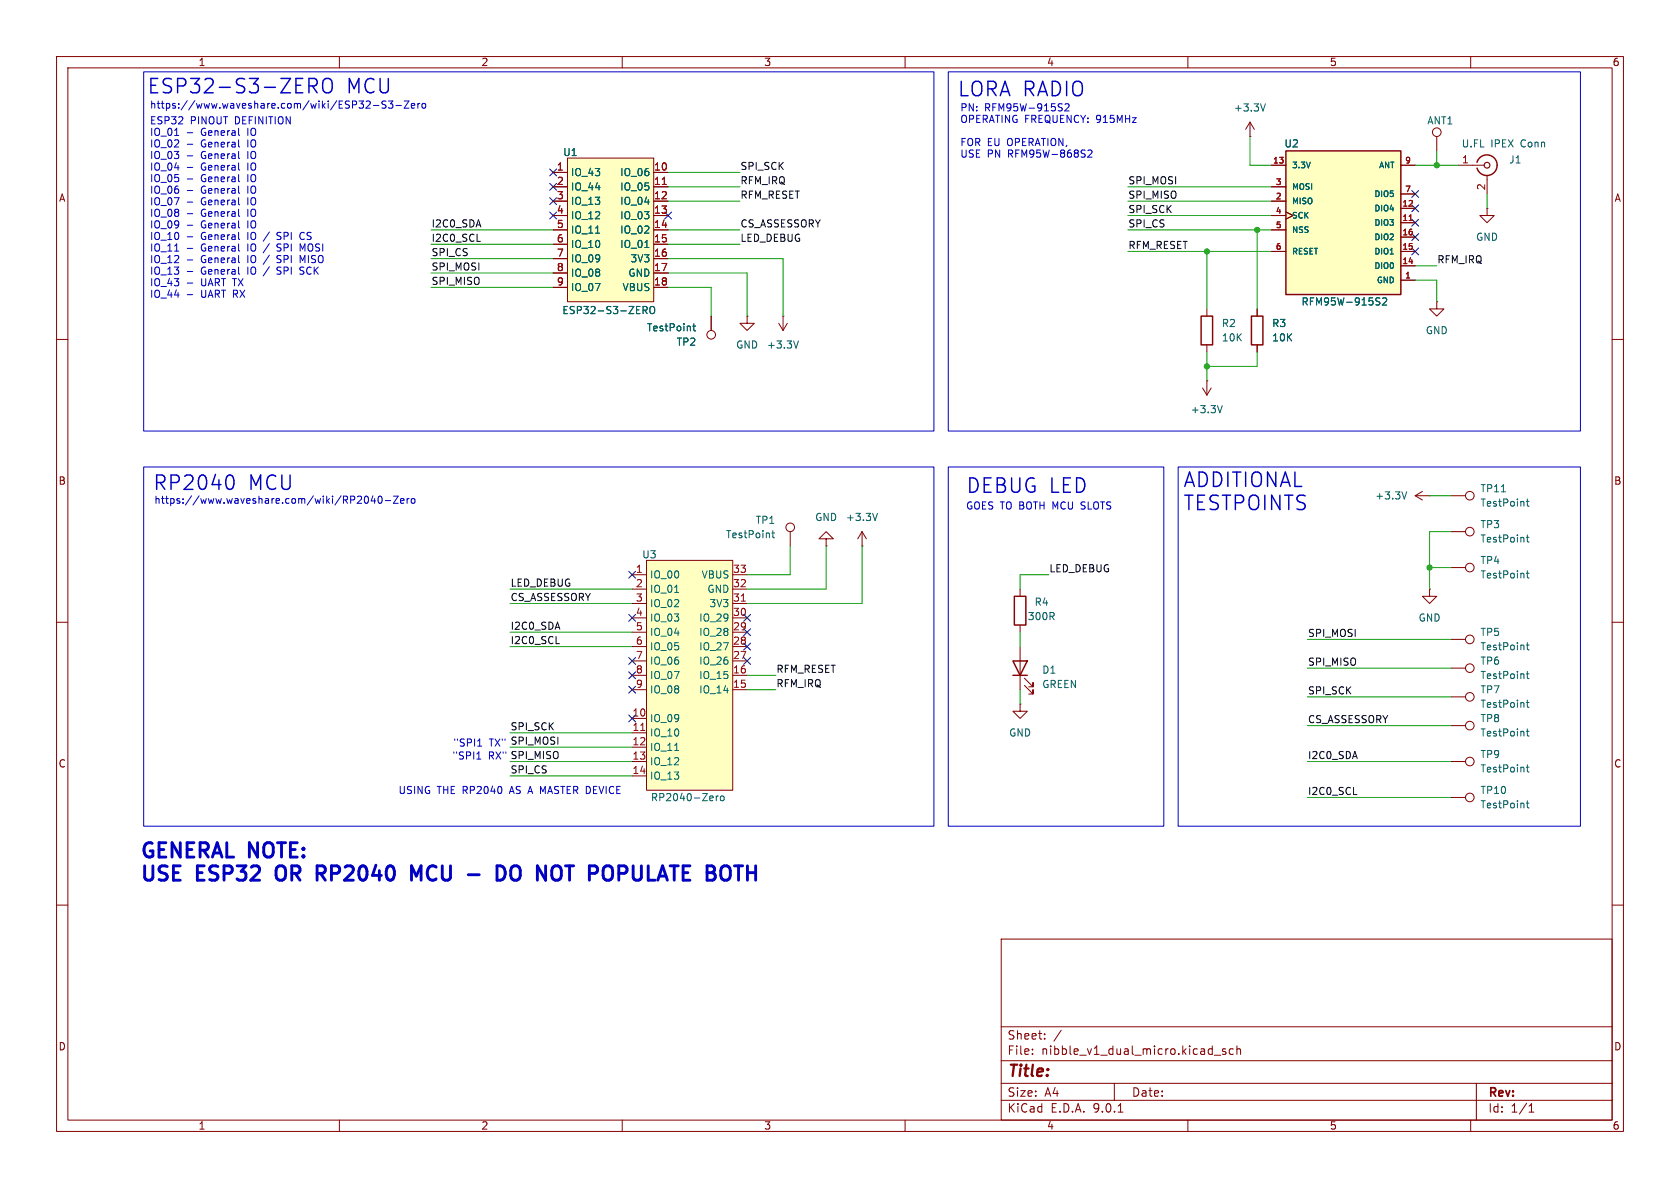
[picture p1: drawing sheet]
<svg xmlns="http://www.w3.org/2000/svg" width="297mm" height="210mm" viewBox="0 0 297 210" stroke-linecap="round" stroke-linejoin="round" font-family="sans-serif">
<g fill="none" stroke="#840000" stroke-width=".18">
<path d="M10 10h277v190h-277zM12 12h273v186h-273zM60 10v2M110 10v2M160 10v2M210 10v2M260 10v2M254 24.1v2.6M262.9 36.8v1.3h1.3l-1.3 1.3-1.3-1.3h1.3M262.9 36.8h.1M254 53.3v1.3h1.3l-1.3 1.3-1.3-1.3h1.3M254 53.3h.1"/>
<path d="M10 60h2M285 60h2M139.7 94v2.5M152.4 96.5h.1M152.4 94l-.8 1.3M152.4 94l.8 1.3M152.4 94v2.5M10 110h2M180.3 104.1v1.3M180.3 110.5v1.3M180.3 114.3v7.6M181.1 119.9l1.5 1.5v-.7v.7h-.7"/>
<path d="M256.5 118.1h2.6M285 110h2M181.1 121.2l1.5 1.5v-.8v.8h-.7M256.5 128.3h2.6M256.5 134.6h2.6M10 160h2M177 166h108v32h-108zM285 160h2M60 198v2M110 198v2M160 198v2M177 194.5h108"/>
<path d="M177 191.5h108M177 187.5h108M177 181.5h108M182.5 186.3v.1M182.5 185.5v.1M184.7 183.6v.1M184.7 182.8v.1M187.6 182.1l-1.3 2M197 191.5v3M197.7 196.6h.8M210 198v2M214.7 186.5h1.1"/>
<path d="M216.7 185.5l-.4-.1-.2 .2 .1 .2 .5 .2v.3h-.6M218 185.5l-.4-.1-.3 .3v.4l.2 .2h.5M218.7 185.5l.2-.1 .3 .1 .1 .9M218.7 184.9v1.5M260 198v2M261 191.5v6.5M270.3 196.6h.9M270.3 195.5l.4-.4v1.5"/>
<circle cx="254" cy="23.4" r=".76"/>
<circle cx="139.7" cy="93.2" r=".76"/>
<circle cx="259.8" cy="118.1" r=".76"/>
<circle cx="259.8" cy="134.6" r=".76"/>
<circle cx="259.8" cy="128.3" r=".76"/>
</g>
<path d="M136.4 94.2h.5M136.6 93.8v1.1l.3 .2M155.1 90.7l-.4 1.3M269.8 119.1h.5M270 118.7v1.1l.3 .2M269.8 129.3h.5M269.8 135.6h.5M270 128.8v1.1l.3 .2M270 135.2v1.1l.3 .2" fill="none" stroke="#006464" stroke-width=".18"/>
<path d="M179.1 116.8h2.5l-1.3 2.6zM179.1 119.4h2.5M179.3 105.4h2.1v5.1h-2.1z" fill="none" stroke="#840000" stroke-width=".25"/>
<path d="M114.3 99.1h15.2v40.6h-15.2z" fill="#ffffc2"/>
<g fill="none" stroke="#840000" stroke-width=".18">
<path d="M125.7 55.9v2.5M137.7 57.2l.7 1.2M138.4 55.9h.1M138.4 55.9v2.5M139.2 57.2l-.8 1.2M213.4 54.6v1.3M222.2 54.6v1.3M212.6 68.6l.8 1.3M213.4 67.3h.1M213.4 61v1.2M213.4 67.3v2.6M214.1 68.6l-.7 1.3"/>
<path d="M222.2 61v1.2M114.3 99.1h15.2v40.6h-15.2zM146 95.3h1.3l-1.3-1.3-1.2 1.3h1.2v1.2M146 96.5h.1M250.2 87.6l1.3 .8M250.2 87.6h2.5M251.5 86.9l-1.3 .7M252.7 87.6h.1M256.5 87.6h2.6M256.5 94h2.6M111.8 101.6h2.5M111.8 104.1h2.5"/>
<path d="M111.8 106.7h2.5M111.8 109.2h2.5M111.8 111.8h2.5M111.8 114.3h2.5M111.8 116.8h2.5M111.8 119.4h2.5M129.5 101.6h2.6M129.5 104.1h2.6M129.5 106.7h2.6M129.5 109.2h2.6M129.5 111.8h2.6M129.5 114.3h2.6"/>
<path d="M129.5 116.8h2.6M129.5 119.4h2.6M252.7 104.1v1.3h1.3l-1.3 1.3-1.2-1.3h1.2M252.7 104.1h.1M256.5 113h2.6M256.5 100.3h2.6M111.8 121.9h2.5M111.8 127h2.5M111.8 129.5h2.5M111.8 132.1h2.5M111.8 134.6h2.5M111.8 137.2h2.5"/>
<path d="M129.5 121.9h2.6M180.3 124.5v1.2h1.3l-1.3 1.3-1.2-1.3h1.2M180.3 124.5h.1M256.5 123.2h2.6M256.5 141h2.6"/>
<circle cx="125.7" cy="59.2" r=".76"/>
<circle cx="259.8" cy="94" r=".76"/>
<circle cx="259.8" cy="87.6" r=".76"/>
<circle cx="259.8" cy="100.3" r=".76"/>
<circle cx="259.8" cy="113" r=".76"/>
<circle cx="259.8" cy="123.2" r=".76"/>
<circle cx="259.8" cy="141" r=".76"/>
</g>
<g fill="none" stroke="#006464" stroke-width=".18">
<path d="M122.5 57.6h.5M122.7 57.2v1.1l.3 .2M141.2 60.3l-.5 1.2M216.1 71.7l-.4 1.3M248.7 86.9l-.4 1.3M265.4 86.9h.7M269.8 88.6h.5M269.8 95h.5M270 88.2v1.1l.3 .2M270 94.6v1l.3 .2M119.3 104.7h.7M269.8 114h.5"/>
<path d="M269.8 101.3h.5M270 100.9v1.1l.3 .2M270 113.6v1.1l.3 .2M119.3 132.7h.7M269.8 124.2h.5M270 123.8v1.1l.3 .1M126.6 140.7v.8M127 140.7l-.4 .2M127.5 140.8l.3-.1 .2 .2v.4l-.2 .2h-.3l-.1-.2zM269.8 142h.5M270 141.5v1.1l.3 .2"/>
</g>
<path d="M131.1 106.3h.7M113.3 129.1h.7" fill="none" stroke="#a90000" stroke-width=".18"/>
<path d="M212.3 55.9h2.1v5.1h-2.1zM221.2 55.9h2.1v5.1h-2.1z" fill="none" stroke="#840000" stroke-width=".25"/>
<path d="M100.3 27.9h15.3v25.4h-15.3z" fill="#ffffc2"/>
<g fill="none" stroke="#840000" stroke-width=".18">
<path d="M97.8 30.5h2.5M97.8 33h2.5M97.8 35.6h2.5M97.8 38.1h2.5M100.3 27.9h15.3v25.4h-15.3zM115.6 30.5h2.5M115.6 33h2.5M115.6 35.6h2.5M115.6 38.1h2.5M221 24.1h.1M221 21.6l-.8 1.3M221 21.6l.7 1.3"/>
<path d="M221 21.6v2.5M97.8 40.6h2.5M97.8 43.2h2.5M97.8 45.7h2.5M97.8 48.3h2.5M97.8 50.8h2.5M115.6 40.6h2.5M115.6 43.2h2.5M115.6 45.7h2.5M115.6 48.3h2.5M115.6 50.8h2.5M132.1 55.9v1.3h1.2l-1.2 1.2-1.3-1.2h1.3"/>
<path d="M132.1 55.9h.1"/>
</g>
<path d="M223.7 18.4l-.4 1.2M105.3 41.2h.7M113.7 54.8h.6l.1-.2-.1-.3-.6-.1v1.2M114 54.8l.4 .6M114 43.8h.7M115 54.4l.2-.2a.43 .43 0 0 1 .5 .4v.4a.42 .42 0 0 1-.4 .5 .42 .42 0 0 1-.4-.5z" fill="none" stroke="#006464" stroke-width=".18"/>
<path d="M117.1 32.6h.7" fill="none" stroke="#a90000" stroke-width=".18"/>
<path d="M227.3 26.7h20.3v25.4h-20.3z" fill="#ffffc2"/>
<path d="M227.3 26.7h20.3v25.4h-20.3zM261.1 28.7a1.82 1.82 0 0 1 2-1.3 1.82 1.82 0 0 1 1.6 1.8M264.7 29.2a1.81 1.81 0 0 1-1.6 1.8 1.81 1.81 0 0 1-2-1.3" fill="none" stroke="#840000" stroke-width=".25"/>
<g fill="none" stroke="#840000" stroke-width=".18">
<path d="M97.8 33h2.5M97.8 35.6h2.5M97.8 38.1h2.5M97.8 30.5h2.5M115.6 33h2.5M115.6 35.6h2.5M115.6 38.1h2.5M115.6 30.5h2.5M224.8 29.2h2.5M224.8 33h2.5M224.8 35.6h2.5M224.8 38.1h2.5"/>
<path d="M227.3 37.5l1.3 .6-1.3 .6M247.6 29.2h2.6M247.6 34.3h2.6M247.6 36.8h2.6M247.6 39.4h2.6M257.8 29.2h4.6M262.9 31v3.3M97.8 40.6h2.5M97.8 43.2h2.5M97.8 45.7h2.5M97.8 48.3h2.5M97.8 50.8h2.5"/>
<path d="M115.6 40.6h2.5M115.6 43.2h2.5M115.6 45.7h2.5M115.6 48.3h2.5M115.6 50.8h2.5M125.7 55.9v2.5M222.2 54.6v1.3M224.8 40.6h2.5M224.8 44.5h2.5M247.6 44.5h2.6M247.6 41.9h2.6M247.6 47h2.6"/>
<path d="M247.6 49.5h2.6M222.2 61v1.2"/>
</g>
<path d="M117.1 32.6h.7M249.1 39h.6" fill="none" stroke="#a90000" stroke-width=".18"/>
<path d="M105.3 41.2h.7M113.7 54.8h.6l.1-.2-.1-.3-.6-.1v1.2M114 54.8l.4 .6M114 43.8h.7M115 54.4l.2-.2a.43 .43 0 0 1 .5 .4v.4a.42 .42 0 0 1-.4 .5 .42 .42 0 0 1-.4-.5zM122.5 57.6h.5M122.7 57.2v1.1l.3 .2M243.5 53.3l.3 .1 .1 .3-.2 .2h-.3M243.5 52.6l.4 .1M244.4 52.8l.5-.2 .3 .4-.8 .9h.8" fill="none" stroke="#006464" stroke-width=".18"/>
<circle cx="262.9" cy="29.2" r=".51" fill="none" stroke="#840000" stroke-width=".2"/>
<path d="M84.3 42.7h.6M98.3 113.8h.6M239.3 140.5h.6" fill="none" stroke="#0f0f0f" stroke-width=".18"/>
<g fill="none" stroke="#009600" stroke-width=".18">
<path d="M118.1 30.5h12.7M118.1 33h12.7M118.1 35.6h12.7M199.4 33h25.4M199.4 35.6h25.4M199.4 38.1h25.4M221 24.1v5.1h3.8M250.2 29.2h7.6M254 26.7v2.5M262.9 34.3v2.5M76.2 45.7h21.6M76.2 48.3h21.6"/>
<path d="M76.2 50.8h21.6M76.2 43.2h21.6M76.2 40.6h21.6M118.1 45.7h20.3v10.2M118.1 48.3h14v7.6M118.1 50.8h7.6v5.1M118.1 43.2h12.7M118.1 40.6h12.7M199.4 40.6h25.4M199.4 44.5h25.4M213.4 44.5v10.1M222.2 40.6v14"/>
<path d="M250.2 47h3.8M250.2 49.5h3.8v3.8M213.4 62.2v5.1M222.2 62.2v2.6h-8.8M139.7 96.5v5.1h-7.6M146 96.5v7.6h-13.9M152.4 96.5v10.2h-20.3M252.7 87.6h3.8M256.5 94h-3.8v10.1M90.2 114.3h21.6M90.2 111.8h21.6M90.2 104.1h21.6"/>
<path d="M90.2 106.7h21.6M132.1 119.4h5.1M180.3 111.8v2.5M185.4 101.6h-5.1v2.5M231.1 113h25.4M231.1 118.1h25.4M252.7 100.3h3.8M90.2 134.6h21.6M90.2 129.5h21.6M90.2 132.1h21.6M90.2 137.2h21.6M132.1 121.9h5.1"/>
<path d="M180.3 121.9v2.6M231.1 134.6h25.4M231.1 123.2h25.4M231.1 128.3h25.4M231.1 141h25.4"/>
</g>
<g fill="none" stroke="#000084" stroke-width=".18">
<path d="M97.2 32.4l1.2 1.2M97.2 35l1.2 1.2M97.2 37.5l1.2 1.2M97.2 29.9l1.2 1.2M98.4 32.4l-1.2 1.2M98.4 35l-1.2 1.2M98.4 37.5l-1.2 1.2M98.4 29.9l-1.2 1.2M117.5 37.5l1.2 1.2M118.7 37.5l-1.2 1.2M249.6 33.7l1.2 1.2M249.6 36.2l1.2 1.2"/>
<path d="M249.6 38.8l1.2 1.2M250.8 33.7l-1.2 1.2M250.8 36.2l-1.2 1.2M250.8 38.8l-1.2 1.2M249.6 43.8l1.2 1.3M249.6 41.3l1.2 1.2M250.8 43.8l-1.2 1.3M250.8 41.3l-1.2 1.2M111.2 116.2l1.2 1.2M111.2 101l1.2 1.2M111.2 118.8l1.2 1.2M111.2 108.6l1.2 1.2"/>
<path d="M112.4 116.2l-1.2 1.2M112.4 101l-1.2 1.2M112.4 118.8l-1.2 1.2M112.4 108.6l-1.2 1.2M131.5 111.2l1.2 1.2M131.5 113.7l1.2 1.2M131.5 116.2l1.2 1.2M131.5 108.6l1.2 1.2M132.7 111.2l-1.2 1.2M132.7 113.7l-1.2 1.2M132.7 116.2l-1.2 1.2M132.7 108.6l-1.2 1.2"/>
<path d="M111.2 121.3l1.2 1.2M111.2 126.4l1.2 1.2M112.4 121.3l-1.2 1.2M112.4 126.4l-1.2 1.2"/>
</g>
<path d="M54.6 15.2h1a.69 .69 0 0 0 .5-.7 .69 .69 0 0 0-.5-.6h-1v2.5M55.2 15.2l.9 1.2M57.2 14.2a.85 .85 0 0 1 .9-.3 .85 .85 0 0 1 .6 .8v.9a.85 .85 0 0 1-.8 .8 .85 .85 0 0 1-.9-.8zM40.8 84a1.49 1.49 0 0 1 .4 2l-.4 .5" fill="none" stroke="#0000c2" stroke-width=".25"/>
<g fill="none" stroke="#0000c2" stroke-width=".18">
<path d="M25.4 12.7h139.7v63.5h-139.7zM64.7 19.1h.8M65.5 18.1l-.1 .3M66 18.6h1M67.5 18.1l.1 .3 .5 .2 .1 .2-.2 .3h-.5M69.5 17.9l-.5 .4 .4 .2v.5l-.2 .1-.5-.1M70 18.6h1M71.5 17.9h.8l-.8 1.2h.8M72.7 18.7l.6-.1v-.3h-.4l-.2 .2 .1 .6h.5M73.9 18.3v.8M74.2 18.3l-.3 .2M74.7 18.4l.1-.1 .4 .1 .1 .5-.2 .2h-.3l-.1-.1z"/>
<path d="M167.6 12.7h111.8v63.5h-111.8zM187.7 19.1v.4M189 18.7l-.8 .9h.8M30.9 23.9h.7M33.1 23.5h1M33.1 25.5h1M33.1 27.6h1M33.1 29.6h1M33.1 31.6h1M33.1 33.7h1M33.1 35.7h1M33.1 37.8h1"/>
<path d="M33.1 39.8h1M192.3 26.6l.5-.1 .3 .4-.8 .9h.8M30.9 44.4h.7M33.1 41.9h1M33.1 43.9h1M33.1 46h1M33.1 48h1M33.1 50h1M33.1 52.1h1M49 42.3h.1M49 44.3l.1 .1M49 46.4h.1"/>
<path d="M49 48.4l.1 .1M49.2 41.1l-.2 .2 .2 .4M49.2 43.1l-.2 .3 .2 .3M49.2 45.2l-.2 .2 .2 .4M49.2 47.2l-.2 .3 .2 .3M53 48.4l.5 .1M53.4 41.1a.68 .68 0 0 0-.4 .6 .68 .68 0 0 0 .4 .6M53.5 44l-.4-.9v1.3M53.5 46.1l-.4-.9v1.2M53.5 47.2h-.3l-.2 .3 .1 .3 .4 .1M25.4 82.6h139.7v63.5h-139.7zM64.6 87.8l.1-.1a.68 .68 0 0 1 .5 .6 .68 .68 0 0 1-.5 .7 .84 .84 0 0 1-.1-1.2z"/>
<path d="M65.9 87.6l-.3 1h.8M66.2 88.1v.9M67 87.8l.1-.1a.68 .68 0 0 1 .5 .6 .68 .68 0 0 1-.5 .7 .84 .84 0 0 1-.1-1.2zM68.1 88.5h1M69.6 87.7h.8l-.8 1.3h.8M70.8 88.6l.6-.2v-.2l-.4-.1-.2 .2 .1 .6h.5M72 88.1v.9M72.3 88.1l-.3 .3M72.8 88.2l.3-.1 .3 .3v.3l-.3 .3-.3-.1-.1-.2zM167.6 82.6h38.1v63.5h-38.1zM208.3 82.6h71.1v63.5h-71.1zM84.3 134.2h.7"/>
<path d="M84.4 131.9h.8M84.5 133.1l.2-.2v1.3M84.7 130.8l.1-.2v1.3"/>
</g>
<g fill="none" stroke="#0000c2" stroke-width=".51">
<path d="M48.9 153.4a1.97 1.97 0 0 0 .3 2.1M56.1 153.1h.9l.3 .1M56.7 154.4l.8 1.2M57.3 154.3l-.3 .1h-.9M72.7 155.6v-2.5l.9 1.8 .8-1.8v2.5M89.2 155a1.29 1.29 0 0 0 0-1.4 1.29 1.29 0 0 0-1.3-.5v2.5M90.4 153.4a.85 .85 0 0 1 1-.3 .85 .85 0 0 1 .6 .8v.9a.85 .85 0 0 1-.9 .8 .85 .85 0 0 1-.8-.8zM100 153.1h1.4M109.4 153.1h1l.2 .1M110.6 154.3l-.2 .1h-1M132.1 153.1v2.5M132.1 154.3h1.5"/>
<path d="M133.6 153.1v2.5"/>
</g>
<g fill="#009600" stroke="#009600" stroke-width=".18">
<circle cx="252.7" cy="100.3" r=".46"/>
<circle cx="213.4" cy="64.8" r=".46"/>
<circle cx="222.2" cy="40.6" r=".46"/>
<circle cx="213.4" cy="44.5" r=".46"/>
<circle cx="254" cy="29.2" r=".46"/>
</g>
<g font-size="3.5" fill="#0000c2">
<text x="25.9" y="16.9">ESP32-S3-ZERO</text>
<text x="61.2" y="16.9">MCU</text>
<text x="169.2" y="17.4">LORA RADIO</text>
<text x="26.9" y="87">RP2040</text>
<text x="43.9" y="87">MCU</text>
<text x="170.7" y="87.5">DEBUG LED</text>
<text x="209" y="86.5">ADDITIONAL</text>
<text x="209" y="90.6">TESTPOINTS</text>
<text x="24.6" y="152.4">GENERAL NOTE:</text>
<text x="24.6" y="156.5">USE</text>
<text x="35" y="156.5">ESP32</text>
<text x="50" y="156.5">OR</text>
<text x="58.2" y="156.5">RP2040</text>
<text x="75.9" y="156.5">MCU</text>
<text x="86.9" y="156.5">-</text>
<text x="93" y="156.5">DO</text>
<text x="101.2" y="156.5">NOT</text>
<text x="111.4" y="156.5">POPULATE</text>
</g>
<text font-size="2.8" fill="#840000" x="178" y="190.9">Title:</text>
<g font-size="2.1" fill="#840000">
<text x="178" y="184">Sheet:</text>
<text x="178" y="186.7">File:</text>
<text x="184.1" y="186.7">nibble_v1_dual_micro.kicad_sch</text>
<text x="178" y="196.9">KiCad</text>
<text x="178" y="194.1">Size:</text>
<text x="184.7" y="194.1">A4</text>
<text x="185.7" y="196.9">E.D.A.</text>
<text x="193.3" y="196.9">9.0.1</text>
<text x="200" y="194.1">Date:</text>
<text x="263" y="194.3">Rev:</text>
<text x="263" y="196.9">Id:</text>
<text x="267.1" y="196.9">1/1</text>
</g>
<g font-size="1.8" fill="#840000">
<text x="35" y="11.9">1</text>
<text x="85" y="11.9">2</text>
<text x="135" y="11.9">3</text>
<text x="185" y="11.9">4</text>
<text x="235" y="11.9">5</text>
<text x="285" y="11.9">6</text>
<text x="10.3" y="35.9">A</text>
<text x="285.3" y="35.9">A</text>
<text x="10.3" y="85.9">B</text>
<text x="285.3" y="85.9">B</text>
<text x="10.3" y="135.9">C</text>
<text x="285.3" y="135.9">C</text>
<text x="10.3" y="185.9">D</text>
<text x="285.3" y="185.9">D</text>
<text x="35" y="199.9">1</text>
<text x="85" y="199.9">2</text>
<text x="135" y="199.9">3</text>
<text x="185" y="199.9">4</text>
<text x="235" y="199.9">5</text>
<text x="285" y="199.9">6</text>
</g>
<g font-size="1.8" fill="#0000c2">
<text x="26.4" y="19.4">https://www.waveshare.com/wiki/ESP32-S3-Zero</text>
<text x="26.4" y="22.3">ESP32</text>
<text x="33.6" y="22.3">PINOUT</text>
<text x="41.6" y="22.3">DEFINITION</text>
<text x="169.7" y="19.9">PN:</text>
<text x="169.7" y="21.9">OPERATING FREQUENCY: 915MHz</text>
<text x="174" y="19.9">RFM95W-915S2</text>
<text x="26.4" y="24.3">IO_01</text>
<text x="26.4" y="26.4">IO_02</text>
<text x="26.4" y="28.4">IO_03</text>
<text x="35.7" y="24.3">General</text>
<text x="35.7" y="26.4">General</text>
<text x="35.7" y="28.4">General</text>
<text x="44" y="24.3">IO</text>
<text x="44" y="26.4">IO</text>
<text x="44" y="28.4">IO</text>
<text x="169.7" y="26">FOR EU OPERATION,</text>
<text x="169.7" y="28.1">USE PN</text>
<text x="178.3" y="28.1">RFM95W-868S2</text>
<text x="26.4" y="30.5">IO_04</text>
<text x="26.4" y="32.5">IO_05</text>
<text x="26.4" y="34.6">IO_06</text>
<text x="35.7" y="30.5">General</text>
<text x="35.7" y="32.5">General</text>
<text x="35.7" y="34.6">General</text>
<text x="44" y="30.5">IO</text>
<text x="44" y="32.5">IO</text>
<text x="44" y="34.6">IO</text>
<text x="26.4" y="36.6">IO_07</text>
<text x="26.4" y="38.7">IO_08</text>
<text x="26.4" y="40.7">IO_09</text>
<text x="35.7" y="36.6">General</text>
<text x="35.7" y="38.7">General</text>
<text x="35.7" y="40.7">General</text>
<text x="44" y="36.6">IO</text>
<text x="44" y="38.7">IO</text>
<text x="44" y="40.7">IO</text>
<text x="26.4" y="42.8">IO_10</text>
<text x="26.4" y="44.8">IO_11</text>
<text x="26.4" y="46.8">IO_12</text>
<text x="35.7" y="42.8">General</text>
<text x="35.7" y="44.8">General</text>
<text x="35.7" y="46.8">General</text>
<text x="44" y="42.8">IO</text>
<text x="44" y="44.8">IO</text>
<text x="44" y="46.8">IO</text>
<text x="47.1" y="42.8">/</text>
<text x="47.1" y="44.8">/</text>
<text x="47.1" y="46.8">/</text>
<text x="49.6" y="42.8">SPI</text>
<text x="49.6" y="44.8">SPI</text>
<text x="49.6" y="46.8">SPI</text>
<text x="53.9" y="42.8">CS</text>
<text x="53.9" y="44.8">MOSI</text>
<text x="53.9" y="46.8">MISO</text>
<text x="26.4" y="48.9">IO_13</text>
<text x="26.4" y="50.9">IO_43</text>
<text x="26.4" y="53">IO_44</text>
<text x="35.7" y="48.9">General</text>
<text x="35.7" y="50.9">UART TX</text>
<text x="35.7" y="53">UART RX</text>
<text x="44" y="48.9">IO</text>
<text x="47.1" y="48.9">/</text>
<text x="49.6" y="48.9">SPI</text>
<text x="53.9" y="48.9">SCK</text>
<text x="27.2" y="89.3">https://www.waveshare.com/wiki/RP2040-Zero</text>
<text x="170.7" y="90.3">GOES TO BOTH MCU SLOTS</text>
<text x="79.9" y="134.5">&quot;SPI1</text>
<text x="80" y="132.2">&quot;SPI1</text>
<text x="86.3" y="134.5">RX&quot; SPI_MISO</text>
<text x="86.5" y="132.2">TX&quot;</text>
<text x="70.4" y="140.6">USING</text>
<text x="77.3" y="140.6">THE RP2040</text>
<text x="90.4" y="140.6">AS A MASTER DEVICE</text>
</g>
<g font-size="1.8" fill="#006464">
<text x="218" y="19.9">+3.3V</text>
<text x="252.2" y="22.2">ANT1</text>
<text x="99.5" y="27.8">U1</text>
<text x="227" y="26.3">U2</text>
<text x="258.3" y="26.3">U.FL</text>
<text x="263.6" y="26.3">IPEX</text>
<text x="266.7" y="29.1">J1</text>
<text x="269" y="26.3">Conn</text>
<text x="100.8" y="31.3">IO_43</text>
<text x="100.8" y="33.9">IO_44</text>
<text x="109.5" y="31.3">IO_06</text>
<text x="109.5" y="33.9">IO_05</text>
<text x="100.8" y="36.4">IO_13</text>
<text x="100.8" y="39">IO_12</text>
<text x="100.8" y="41.5">IO_11</text>
<text x="109.5" y="36.4">IO_04</text>
<text x="109.5" y="39">IO_03</text>
<text x="109.5" y="41.5">IO_02</text>
<text x="100.8" y="44">IO_10</text>
<text x="100.8" y="46.6">IO_09</text>
<text x="109.5" y="44">IO_01</text>
<text x="111.4" y="46.6">3V3</text>
<text x="260.9" y="42.8">GND</text>
<text x="100.8" y="49.1">IO_08</text>
<text x="100.8" y="51.7">IO_07</text>
<text x="110" y="51.7">VBUS</text>
<text x="111" y="49.1">GND</text>
<text x="99.3" y="55.7">ESP32-S3-ZERO</text>
<text x="114.3" y="58.8">TestPoint</text>
<text x="215.9" y="58">R2</text>
<text x="224.8" y="58">R3</text>
<text x="230" y="54.2">RFM95W-915S2</text>
<text x="252" y="59.3">GND</text>
<text x="119.5" y="61.3">TP2</text>
<text x="130" y="61.8">GND</text>
<text x="135.5" y="61.8">+3.3V</text>
<text x="215.9" y="60.6">10K</text>
<text x="224.8" y="60.6">10K</text>
<text x="210.4" y="73.3">+3.3V</text>
<text x="243" y="88.5">+3.3V</text>
<text x="261.6" y="89.8">TestPoint</text>
<text x="261.6" y="87.2">TP11</text>
<text x="128.2" y="95.4">TestPoint</text>
<text x="133.5" y="92.8">TP1</text>
<text x="144" y="92.3">GND</text>
<text x="149.5" y="92.3">+3.3V</text>
<text x="261.6" y="93.6">TP3</text>
<text x="113.4" y="98.9">U3</text>
<text x="261.6" y="96.1">TestPoint</text>
<text x="261.6" y="99.9">TP4</text>
<text x="114.8" y="102.5">IO_00</text>
<text x="114.8" y="105">IO_01</text>
<text x="114.8" y="107.5">IO_02</text>
<text x="123.9" y="102.5">VBUS</text>
<text x="125" y="105">GND</text>
<text x="125.3" y="107.5">3V3</text>
<text x="182.8" y="107.3">R4</text>
<text x="261.6" y="102.5">TestPoint</text>
<text x="114.8" y="110.1">IO_03</text>
<text x="114.8" y="112.6">IO_04</text>
<text x="123.5" y="110.1">IO_29</text>
<text x="123.5" y="112.6">IO_28</text>
<text x="181.6" y="109.8">300R</text>
<text x="250.7" y="110.1">GND</text>
<text x="261.6" y="112.6">TP5</text>
<text x="114.8" y="115.2">IO_05</text>
<text x="114.8" y="117.7">IO_06</text>
<text x="123.5" y="115.2">IO_27</text>
<text x="123.5" y="117.7">IO_26</text>
<text x="184.2" y="119.3">D1</text>
<text x="261.6" y="117.7">TP6</text>
<text x="261.6" y="115.2">TestPoint</text>
<text x="114.8" y="120.2">IO_07</text>
<text x="114.8" y="122.8">IO_08</text>
<text x="123.5" y="120.2">IO_15</text>
<text x="123.5" y="122.8">IO_14</text>
<text x="184.2" y="121.8">GREEN</text>
<text x="261.6" y="120.2">TestPoint</text>
<text x="261.6" y="122.8">TP7</text>
<text x="261.6" y="125.3">TestPoint</text>
<text x="114.8" y="127.9">IO_09</text>
<text x="114.8" y="130.4">IO_10</text>
<text x="178.3" y="130.4">GND</text>
<text x="261.6" y="127.9">TP8</text>
<text x="261.6" y="130.4">TestPoint</text>
<text x="114.8" y="132.9">IO_11</text>
<text x="114.8" y="135.5">IO_12</text>
<text x="261.6" y="134.2">TP9</text>
<text x="261.6" y="136.8">TestPoint</text>
<text x="114.8" y="138">IO_13</text>
<text x="115" y="141.8">RP2040-Zero</text>
<text x="261.6" y="143.1">TestPoint</text>
<text x="261.6" y="140.6">TP10</text>
</g>
<g font-size="1.8" fill="#a90000">
<text x="258.4" y="29">1</text>
<text x="98.4" y="30.2">1</text>
<text x="98.4" y="32.8">2</text>
<text x="98.4" y="35.3">3</text>
<text x="115.5" y="30.2">10</text>
<text x="115.5" y="32.8">11</text>
<text x="115.5" y="35.3">12</text>
<text x="262.6" y="33.7" transform="rotate(-90 262.6 33.7)">2</text>
<text x="98.4" y="37.8">4</text>
<text x="98.4" y="40.4">5</text>
<text x="115.5" y="37.8">13</text>
<text x="115.5" y="40.4">14</text>
<text x="98.4" y="42.9">6</text>
<text x="98.4" y="45.5">7</text>
<text x="115.5" y="42.9">15</text>
<text x="115.5" y="45.5">16</text>
<text x="98.4" y="48">8</text>
<text x="98.4" y="50.5">9</text>
<text x="115.5" y="48">17</text>
<text x="115.5" y="50.5">18</text>
<text x="112.3" y="101.3">1</text>
<text x="129.5" y="101.3">33</text>
<text x="112.3" y="103.9">2</text>
<text x="112.3" y="106.4">3</text>
<text x="129.5" y="103.9">32</text>
<text x="129.5" y="106.4">31</text>
<text x="112.3" y="109">4</text>
<text x="112.3" y="111.5">5</text>
<text x="129.5" y="109">30</text>
<text x="129.5" y="111.5">29</text>
<text x="112.3" y="114">6</text>
<text x="112.3" y="116.6">7</text>
<text x="112.3" y="119.1">8</text>
<text x="129.5" y="114">28</text>
<text x="129.5" y="116.6">27</text>
<text x="129.5" y="119.1">16</text>
<text x="112.3" y="121.7">9</text>
<text x="129.5" y="121.7">15</text>
<text x="111.7" y="126.7">10</text>
<text x="111.7" y="129.3">11</text>
<text x="111.7" y="131.8">12</text>
<text x="111.7" y="134.4">13</text>
<text x="111.7" y="136.9">14</text>
</g>
<g font-size="1.8" fill="#0f0f0f">
<text x="130.8" y="30.1">SPI_SCK</text>
<text x="130.8" y="35.2">RFM_RESET</text>
<text x="130.8" y="32.7">RFM_IRQ</text>
<text x="199.4" y="32.7">SPI_MOSI</text>
<text x="199.4" y="35.2">SPI_MISO</text>
<text x="76.2" y="40.3">I2C0_SDA</text>
<text x="130.8" y="40.3">CS_ASSESSORY</text>
<text x="199.4" y="37.8">SPI_SCK</text>
<text x="199.4" y="40.3">SPI_CS</text>
<text x="76.2" y="42.8">I2C0_SCL</text>
<text x="76.2" y="45.4">SPI_CS</text>
<text x="76.2" y="47.9">SPI_MOSI</text>
<text x="130.8" y="42.8">LED_DEBUG</text>
<text x="199.4" y="44.1">RFM_RESET</text>
<text x="254" y="46.6">RFM_IRQ</text>
<text x="76.2" y="50.5">SPI_MISO</text>
<text x="185.4" y="101.3">LED_DEBUG</text>
<text x="90.2" y="106.3">CS_ASSESSORY</text>
<text x="90.2" y="103.8">LED_DEBUG</text>
<text x="90.2" y="114">I2C0_SCL</text>
<text x="90.2" y="111.4">I2C0_SDA</text>
<text x="231.1" y="112.7">SPI_MOSI</text>
<text x="137.2" y="119">RFM_RESET</text>
<text x="231.1" y="117.8">SPI_MISO</text>
<text x="137.2" y="121.6">RFM_IRQ</text>
<text x="231.1" y="122.8">SPI_SCK</text>
<text x="90.2" y="131.7">SPI_MOSI</text>
<text x="90.2" y="129.2">SPI_SCK</text>
<text x="231.1" y="127.9">CS_ASSESSORY</text>
<text x="90.2" y="136.8">SPI_CS</text>
<text x="231.1" y="134.3">I2C0_SDA</text>
<text x="231.1" y="140.6">I2C0_SCL</text>
</g>
<g font-size="1.4" fill="#a90000">
<text x="225" y="29">13</text>
<text x="248.3" y="29">9</text>
<text x="225.4" y="32.8">3</text>
<text x="225.4" y="35.3">2</text>
<text x="248.3" y="34">7</text>
<text x="225.4" y="37.8">4</text>
<text x="225.4" y="40.4">5</text>
<text x="247.8" y="36.6">12</text>
<text x="247.8" y="39.1">11</text>
<text x="247.8" y="41.7">16</text>
<text x="225.4" y="44.2">6</text>
<text x="247.8" y="44.2">15</text>
<text x="247.8" y="46.7">14</text>
<text x="248.3" y="49.3">1</text>
</g>
<g font-size="1.4" fill="#006464">
<text x="228.3" y="29.9">3.3V</text>
<text x="243.7" y="29.9">ANT</text>
<text x="228.3" y="33.8">MOSI</text>
<text x="242.8" y="35">DIO5</text>
<text x="228.3" y="36.3">MISO</text>
<text x="228.3" y="38.8">SCK</text>
<text x="228.3" y="41.4">NSS</text>
<text x="242.8" y="37.6">DIO4</text>
<text x="242.8" y="40.1">DIO3</text>
<text x="228.3" y="45.2">RESET</text>
<text x="242.8" y="42.6">DIO2</text>
<text x="242.8" y="45.2">DIO1</text>
<text x="242.8" y="47.7">DIO0</text>
<text x="243.3" y="50.3">GND</text>
</g>
</svg>
